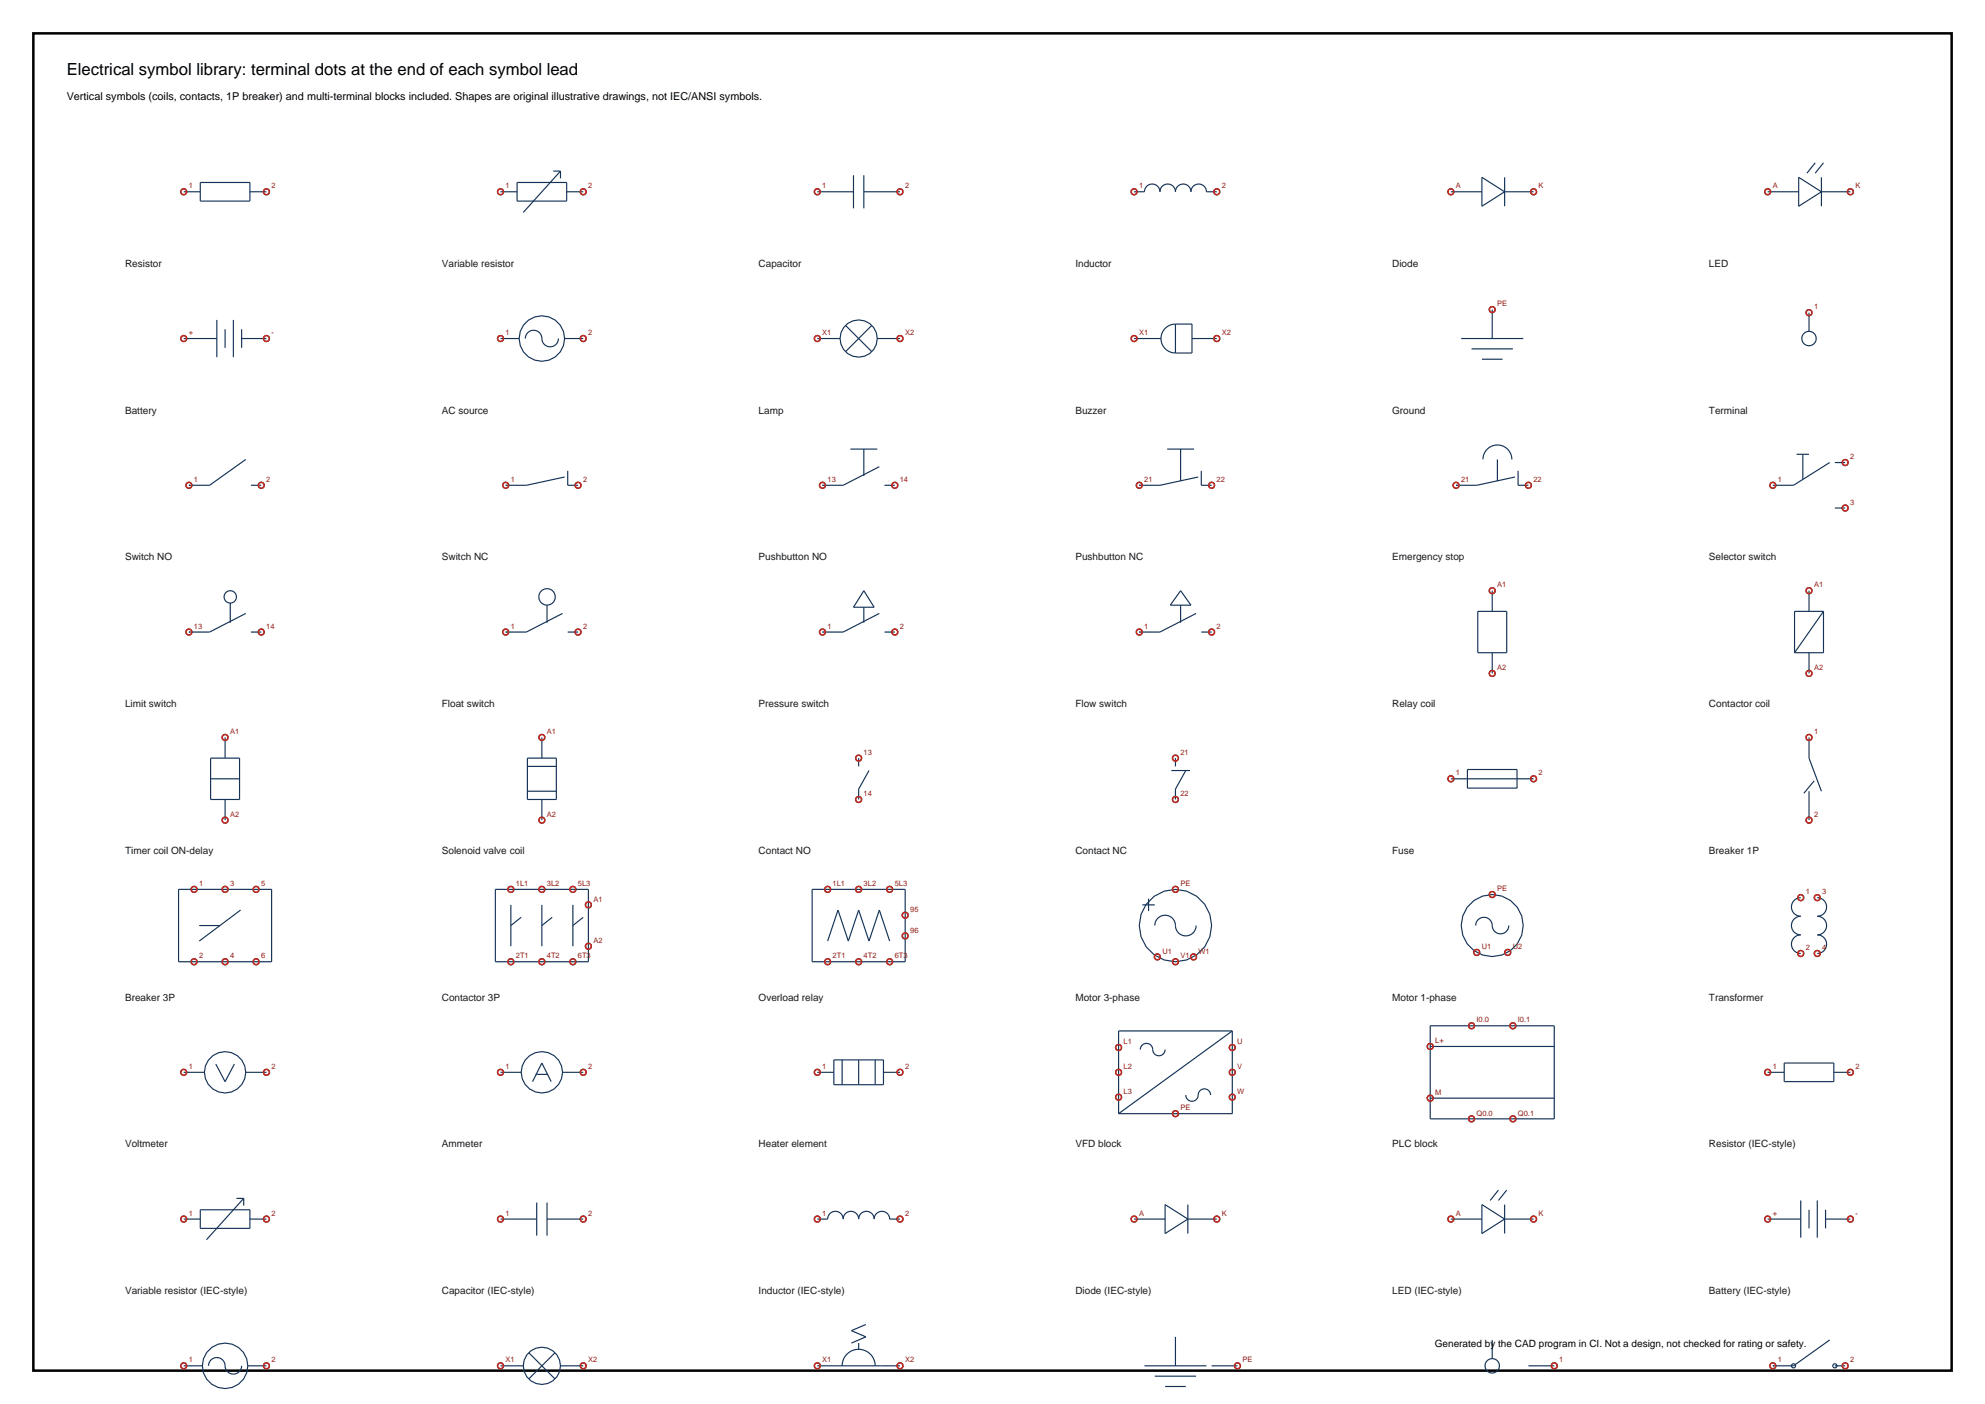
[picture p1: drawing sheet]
<svg xmlns="http://www.w3.org/2000/svg" width="420mm" height="297mm" viewBox="0 0 420 297" stroke-linecap="round" stroke-linejoin="round" font-family="sans-serif">
<path d="M7.1 7.1h405.8v282.8h-405.8z" fill="none" stroke="#000" stroke-width=".53"/>
<g fill="none" stroke="#143359" stroke-width=".25">
<path d="M42.4 38.6h10.5v3.9h-10.5zM109.4 38.6h10.5v3.9h-10.5zM117.1 36.2h1.5M118.6 36.2l-7.9 8.7M118.6 36.2v1.5M180.6 37.1v7M182.8 37.1v7M313.5 37.5l4.9 3.1-4.9 3zM318.4 37.5v6.1M380.6 37.5l4.8 3.1-4.8 3zM384.1 34.4l-1.8 2.2M385.4 37.5v6.1"/>
<path d="M385.8 34.4l-1.7 2.2M38.9 40.6h3.5M52.9 40.6h3.5M105.9 40.6h3.5M119.9 40.6h3.5M172.9 40.6h7.7M182.8 40.6h7.6M240 40.6h2.1a1.64 1.64 0 0 1 1.7-1.7 1.64 1.64 0 0 1 1.6 1.7 1.64 1.64 0 0 1 1.7-1.7 1.64 1.64 0 0 1 1.6 1.7 1.64 1.64 0 0 1 1.6-1.7 1.64 1.64 0 0 1 1.7 1.7 1.64 1.64 0 0 1 1.6-1.7 1.64 1.64 0 0 1 1.7 1.7h2.2M307 40.6h6.5M318.4 40.6h6.1M374 40.6h6.6M385.4 40.6h6.1"/>
<path d="M38.9 71.6h7M45.9 67.7v7.9M47.6 69.6v4M49.4 67.7v7.9M51.1 71.6h5.3M51.1 69.6v4M105.9 71.6h3.9M111.2 71.6a1.77 1.77 0 0 1 1.9-1.7 1.77 1.77 0 0 1 1.6 2 1.75 1.75 0 0 0 1.8 1.5 1.75 1.75 0 0 0 1.7-1.8M119.5 71.6h3.9M172.9 71.6h4.8M178.9 68.8l5.6 5.6M184.5 68.8l-5.6 5.6"/>
<path d="M185.6 71.6h4.8M240 71.6h5.6M248.7 68.6a3.1 3.1 0 0 0-3.1 3 3.1 3.1 0 0 0 3.1 3.1M248.7 68.6v6.1M248.7 68.6h3.5v6.1h-3.5M252.2 71.6h5.3M309.2 71.6h13.1M311.4 73.8h8.7M313.5 76h4.4M315.7 65.5v6.1M315.7 65.5h.1M382.8 66.1v4"/>
<path d="M382.8 66.1h.1M52 97.2l-7.7 5.5h-4.3M120.1 99.6v3.1h2.2M179.9 95h5.7M182.8 95v5.7M186.1 98.7l-7.7 4h-4.4M247 95h5.6M249.8 95v6.8M254.2 99.6v3.1h2.2M313.8 97.2a3.1 3.1 0 0 1 3-3.1 3.1 3.1 0 0 1 3.1 3.1M316.8 97.2v4.6M321.2 99.6v3.1h2.2"/>
<path d="M380.1 96.1h2.7M381.5 96.1v5.2M387.1 97.8l-7.6 4.9h-4.4M388.2 97.8h2.2M40 102.7h.1M53.1 102.7h2.2M107 102.7h.1M119.5 100.9l-8.1 1.8h-4.4M174 102.7h.1M187.1 102.7h2.2M241.1 102.7h.1M253.5 100.9l-8.1 1.8h-4.3"/>
<path d="M308.1 102.7h.1M320.5 100.9l-8 1.8h-4.4M388.2 107.5h2.2M40 133.7h.1M48.7 127.6v4.1M52 129.8l-7.7 3.9h-4.3M53.1 133.7h2.2M107 133.7h.1M115.7 128v3.7M119 129.8l-7.6 3.9h-4.4M120.1 133.7h2.2M174 133.7h.1"/>
<path d="M182.8 128.5v3.2M182.8 125l2.2 3.5h-4.4zM186.1 129.8l-7.7 3.9h-4.4M187.1 133.7h2.2M241.1 133.7h.1M249.8 128v3.7M249.8 125l2.2 3h-4.4zM253.1 129.8l-7.7 3.9h-4.3M254.2 133.7h2.2M312.7 129.3h6.1v8.8h-6.1zM315.7 125v4.3M315.7 138.1v4.4"/>
<path d="M315.7 125h.1M382.8 125v4.3M382.8 138.1v4.4M382.8 125h.1M385.8 129.3v8.8h-6.1M385.8 129.3h-6.1v8.8M385.8 129.3l-6.1 8.8M47.6 156v4.4M47.6 156h.1M114.7 156v4.4M315.7 142.5h.1M382.8 156v4.4l2.6 7"/>
<path d="M382.8 142.5h.1M382.8 156h.1M44.6 160.4h6.1v8.7h-6.1zM44.6 164.7h6.1M47.6 169.1v4.4M47.6 173.5h.1M111.6 160.4h6.1v8.7h-6.1zM111.6 162.1h6.1M111.6 167.4h6.1M114.7 169.1v4.4M181.7 169.1h.1M181.7 160.4h.1"/>
<path d="M181.7 160.4v1.7M183.9 163l-2.2 3.9v2.2M247.8 163h4M248.7 160.4v1.7M248.7 169.1h.1M248.7 160.4h.1M250.9 163l-2.2 3.9v2.2M307 164.7h17.5M310.5 162.8h10.5v3.9h-10.5zM382.8 167.4v6.1M382.8 173.5h.1M383.9 165.2l-2.2 2.6"/>
<path d="M37.8 188.1h19.7v15.3h-19.7zM42.2 195.8h4.3M50.9 192.5l-8.7 6.6M104.8 188.1h19.7v15.3h-19.7zM108.1 191.4v8.8M110.3 194l-2.2 1.8M114.7 191.4v8.8M116.8 194l-2.1 1.8M121.2 191.4v8.8M123.4 194l-2.2 1.8M124.5 191.4h.1M171.8 188.1h19.7v15.3h-19.7z"/>
<path d="M175.1 199.1l2.2-6.6 2.2 6.6 2.2-6.6 2.2 6.6 2.2-6.6 2.1 6.6M191.5 193.6h.1M191.5 198h.1M241.7 191.4h2.6M243 190.1v2.6M244.3 195.8a2.21 2.21 0 0 1 2.4-2.2 2.21 2.21 0 0 1 2 2.5 2.19 2.19 0 0 0 2.4 1.9 2.19 2.19 0 0 0 2-2.2M248.7 188.1h.1M312.2 195.8a1.77 1.77 0 0 1 1.9-1.8 1.77 1.77 0 0 1 1.7 2.1 1.75 1.75 0 0 0 1.8 1.4 1.75 1.75 0 0 0 1.6-1.7M315.7 189.2h.1M381 189.9a1.97 1.97 0 0 0-2 2 1.97 1.97 0 0 0 2 1.9 1.97 1.97 0 0 0-2 2 1.97 1.97 0 0 0 2 2 1.97 1.97 0 0 0-2 1.9 1.97 1.97 0 0 0 2 2M381 189.9h.1M384.5 189.9a1.97 1.97 0 0 1 2 2 1.97 1.97 0 0 1-2 1.9 1.97 1.97 0 0 1 2 2 1.97 1.97 0 0 1-2 2 1.97 1.97 0 0 1 2 1.9 1.97 1.97 0 0 1-2 2"/>
<path d="M384.5 189.9h.1M124.5 200.2h.1M244.9 202.4h.1M248.7 203.4h.1M252.5 202.4h.1M260.7 218.1v17.5h-24M260.7 218.1h-24v17.5M260.7 218.1l-24 17.5M302.6 217h26.3v19.7h-26.3zM312.5 201.5h.1M319 201.5h.1M381 201.7h.1"/>
<path d="M384.5 201.7h.1M38.9 226.8h4.4M45.7 225.1l1.9 3.7 2-3.7M52 226.8h4.4M105.9 226.8h4.4M112.7 228.8l2-3.9 1.9 3.9M113.3 227.3h2.7M119 226.8h4.4M172.9 226.8h3.5M176.4 224.2h10.5v5.3h-10.5zM178.2 224.2v5.3M181.7 224.2v5.3"/>
<path d="M185.2 224.2v5.3M186.9 226.8h3.5M236.7 226.8h.1M236.7 221.6h.1M236.7 232.1h.1M241.3 222a1.37 1.37 0 0 1 1.5-1.3 1.37 1.37 0 0 1 1.2 1.7 1.31 1.31 0 0 0 1.4 .9 1.31 1.31 0 0 0 1.1-1.3M250.9 231.6a1.37 1.37 0 0 0 1.6 1.3 1.37 1.37 0 0 0 1.1-1.7 1.31 1.31 0 0 1 1.4-.8 1.31 1.31 0 0 1 1.1 1.2M260.7 226.8h.1M260.7 221.6h.1M260.7 232.1h.1M302.6 221.4h26.3M302.6 232.3h26.3"/>
<path d="M374 226.8h3.5M377.5 224.9h10.5v3.9h-10.5zM388 226.8h3.5M38.9 257.9h3.5M42.4 255.9h10.5v3.9h-10.5zM50 253.5h1.6M51.6 253.5l-7.9 8.8M51.6 253.5v1.5M52.9 257.9h3.5M105.9 257.9h7.7M113.6 254.4v7M115.7 254.4v7"/>
<path d="M115.7 257.9h7.7M172.9 257.9h2.2a1.64 1.64 0 0 1 1.7-1.7 1.64 1.64 0 0 1 1.6 1.7 1.64 1.64 0 0 1 1.6-1.7 1.64 1.64 0 0 1 1.7 1.7 1.64 1.64 0 0 1 1.6-1.7 1.64 1.64 0 0 1 1.7 1.7 1.64 1.64 0 0 1 1.6-1.7 1.64 1.64 0 0 1 1.6 1.7h2.2M240 257.9h6.5M246.5 254.8l4.8 3.1-4.8 3zM251.3 257.9h6.2M251.3 254.8v6.1M307 257.9h6.5M313.5 254.8l4.9 3.1-4.9 3zM317 251.8l-1.7 2.1M318.4 254.8v6.1M318.4 257.9h6.1M318.8 251.8l-1.8 2.1"/>
<path d="M374 257.9h7M381 253.9v7.9M382.8 255.9v3.9M384.5 253.9v7.9M386.3 257.9h5.2M386.3 255.9v3.9M38.9 288.9h3.9M44.1 288.9a1.77 1.77 0 0 1 1.9-1.7 1.77 1.77 0 0 1 1.6 2 1.75 1.75 0 0 0 1.9 1.5 1.75 1.75 0 0 0 1.6-1.8M52.4 288.9h4M105.9 288.9h4.8M111.9 286.1l5.5 5.6M117.4 286.1l-5.5 5.6"/>
<path d="M118.6 288.9h4.8M172.9 288.9h17.5M178.2 288.9a3.5 3.5 0 0 1 3.5-3.5 3.5 3.5 0 0 1 3.5 3.5M181.7 284.1v1.3M183.2 280.2l-3.1 1.3 3.1 1.3-3.1 1.3M242.1 288.9h13.2M244.3 291.1h8.8M246.5 293.3h4.4M248.7 282.8v6.1M256.4 288.9h5.4M315.7 283.5v3.9M323.4 288.9h5.5"/>
<path d="M375.1 288.9h.1M387.1 283.5l-7.6 5.4h-4.4M388.2 288.9h2.2"/>
<circle cx="38.9" cy="40.6" r=".66"/>
<circle cx="56.4" cy="40.6" r=".66"/>
<circle cx="105.9" cy="40.6" r=".66"/>
<circle cx="123.4" cy="40.6" r=".66"/>
<circle cx="172.9" cy="40.6" r=".66"/>
<circle cx="190.4" cy="40.6" r=".66"/>
<circle cx="240" cy="40.6" r=".66"/>
<circle cx="257.5" cy="40.6" r=".66"/>
<circle cx="307" cy="40.6" r=".66"/>
<circle cx="324.5" cy="40.6" r=".66"/>
<circle cx="374" cy="40.6" r=".66"/>
<circle cx="391.5" cy="40.6" r=".66"/>
<circle cx="38.9" cy="71.6" r=".66"/>
<circle cx="56.4" cy="71.6" r=".66"/>
<circle cx="105.9" cy="71.6" r=".66"/>
<circle cx="114.7" cy="71.6" r="4.8"/>
<circle cx="123.4" cy="71.6" r=".66"/>
<circle cx="172.9" cy="71.6" r=".66"/>
<circle cx="181.7" cy="71.6" r="3.9"/>
<circle cx="190.4" cy="71.6" r=".66"/>
<circle cx="240" cy="71.6" r=".66"/>
<circle cx="257.5" cy="71.6" r=".66"/>
<circle cx="315.7" cy="65.5" r=".66"/>
<circle cx="382.8" cy="71.6" r="1.53"/>
<circle cx="382.8" cy="66.1" r=".66"/>
<circle cx="390.4" cy="97.8" r=".66"/>
<circle cx="40" cy="102.7" r=".66"/>
<circle cx="55.3" cy="102.7" r=".66"/>
<circle cx="107" cy="102.7" r=".66"/>
<circle cx="122.3" cy="102.7" r=".66"/>
<circle cx="174" cy="102.7" r=".66"/>
<circle cx="189.3" cy="102.7" r=".66"/>
<circle cx="241.1" cy="102.7" r=".66"/>
<circle cx="256.4" cy="102.7" r=".66"/>
<circle cx="308.1" cy="102.7" r=".66"/>
<circle cx="323.4" cy="102.7" r=".66"/>
<circle cx="375.1" cy="102.7" r=".66"/>
<circle cx="390.4" cy="107.5" r=".66"/>
<circle cx="40" cy="133.7" r=".66"/>
<circle cx="48.7" cy="126.3" r="1.31"/>
<circle cx="55.3" cy="133.7" r=".66"/>
<circle cx="107" cy="133.7" r=".66"/>
<circle cx="115.7" cy="126.3" r="1.75"/>
<circle cx="122.3" cy="133.7" r=".66"/>
<circle cx="174" cy="133.7" r=".66"/>
<circle cx="189.3" cy="133.7" r=".66"/>
<circle cx="241.1" cy="133.7" r=".66"/>
<circle cx="256.4" cy="133.7" r=".66"/>
<circle cx="315.7" cy="125" r=".66"/>
<circle cx="382.8" cy="125" r=".66"/>
<circle cx="47.6" cy="156" r=".66"/>
<circle cx="114.7" cy="156" r=".66"/>
<circle cx="315.7" cy="142.5" r=".66"/>
<circle cx="382.8" cy="156" r=".66"/>
<circle cx="382.8" cy="142.5" r=".66"/>
<circle cx="47.6" cy="173.5" r=".66"/>
<circle cx="114.7" cy="173.5" r=".66"/>
<circle cx="181.7" cy="169.1" r=".66"/>
<circle cx="181.7" cy="160.4" r=".66"/>
<circle cx="248.7" cy="169.1" r=".66"/>
<circle cx="248.7" cy="160.4" r=".66"/>
<circle cx="307" cy="164.7" r=".66"/>
<circle cx="324.5" cy="164.7" r=".66"/>
<circle cx="382.8" cy="173.5" r=".66"/>
<circle cx="41.1" cy="188.1" r=".66"/>
<circle cx="47.6" cy="188.1" r=".66"/>
<circle cx="54.2" cy="188.1" r=".66"/>
<circle cx="108.1" cy="188.1" r=".66"/>
<circle cx="114.7" cy="188.1" r=".66"/>
<circle cx="121.2" cy="188.1" r=".66"/>
<circle cx="124.5" cy="191.4" r=".66"/>
<circle cx="175.1" cy="188.1" r=".66"/>
<circle cx="181.7" cy="188.1" r=".66"/>
<circle cx="188.2" cy="188.1" r=".66"/>
<circle cx="191.5" cy="193.6" r=".66"/>
<circle cx="191.5" cy="198" r=".66"/>
<circle cx="248.7" cy="195.8" r="7.7"/>
<circle cx="248.7" cy="188.1" r=".66"/>
<circle cx="315.7" cy="195.8" r="6.6"/>
<circle cx="315.7" cy="189.2" r=".66"/>
<circle cx="381" cy="189.9" r=".66"/>
<circle cx="384.5" cy="189.9" r=".66"/>
<circle cx="41.1" cy="203.4" r=".66"/>
<circle cx="47.6" cy="203.4" r=".66"/>
<circle cx="54.2" cy="203.4" r=".66"/>
<circle cx="108.1" cy="203.4" r=".66"/>
<circle cx="114.7" cy="203.4" r=".66"/>
<circle cx="121.2" cy="203.4" r=".66"/>
<circle cx="124.5" cy="200.2" r=".66"/>
<circle cx="175.1" cy="203.4" r=".66"/>
<circle cx="181.7" cy="203.4" r=".66"/>
<circle cx="188.2" cy="203.4" r=".66"/>
<circle cx="244.9" cy="202.4" r=".66"/>
<circle cx="248.7" cy="203.4" r=".66"/>
<circle cx="252.5" cy="202.4" r=".66"/>
<circle cx="311.4" cy="217" r=".66"/>
<circle cx="312.5" cy="201.5" r=".66"/>
<circle cx="319" cy="201.5" r=".66"/>
<circle cx="320.1" cy="217" r=".66"/>
<circle cx="381" cy="201.7" r=".66"/>
<circle cx="384.5" cy="201.7" r=".66"/>
<circle cx="38.9" cy="226.8" r=".66"/>
<circle cx="47.6" cy="226.8" r="4.4"/>
<circle cx="56.4" cy="226.8" r=".66"/>
<circle cx="105.9" cy="226.8" r=".66"/>
<circle cx="114.7" cy="226.8" r="4.4"/>
<circle cx="123.4" cy="226.8" r=".66"/>
<circle cx="172.9" cy="226.8" r=".66"/>
<circle cx="190.4" cy="226.8" r=".66"/>
<circle cx="236.7" cy="232.1" r=".66"/>
<circle cx="236.7" cy="226.8" r=".66"/>
<circle cx="236.7" cy="221.6" r=".66"/>
<circle cx="248.7" cy="235.6" r=".66"/>
<circle cx="260.7" cy="226.8" r=".66"/>
<circle cx="260.7" cy="232.1" r=".66"/>
<circle cx="260.7" cy="221.6" r=".66"/>
<circle cx="302.6" cy="221.4" r=".66"/>
<circle cx="302.6" cy="232.3" r=".66"/>
<circle cx="311.4" cy="236.7" r=".66"/>
<circle cx="320.1" cy="236.7" r=".66"/>
<circle cx="374" cy="226.8" r=".66"/>
<circle cx="391.5" cy="226.8" r=".66"/>
<circle cx="38.9" cy="257.9" r=".66"/>
<circle cx="56.4" cy="257.9" r=".66"/>
<circle cx="105.9" cy="257.9" r=".66"/>
<circle cx="123.4" cy="257.9" r=".66"/>
<circle cx="172.9" cy="257.9" r=".66"/>
<circle cx="190.4" cy="257.9" r=".66"/>
<circle cx="240" cy="257.9" r=".66"/>
<circle cx="257.5" cy="257.9" r=".66"/>
<circle cx="307" cy="257.9" r=".66"/>
<circle cx="324.5" cy="257.9" r=".66"/>
<circle cx="374" cy="257.9" r=".66"/>
<circle cx="391.5" cy="257.9" r=".66"/>
<circle cx="38.9" cy="288.9" r=".66"/>
<circle cx="47.6" cy="288.9" r="4.8"/>
<circle cx="56.4" cy="288.9" r=".66"/>
<circle cx="105.9" cy="288.9" r=".66"/>
<circle cx="114.7" cy="288.9" r="3.9"/>
<circle cx="123.4" cy="288.9" r=".66"/>
<circle cx="172.9" cy="288.9" r=".66"/>
<circle cx="190.4" cy="288.9" r=".66"/>
<circle cx="261.8" cy="288.9" r=".66"/>
<circle cx="315.7" cy="288.9" r="1.53"/>
<circle cx="328.9" cy="288.9" r=".66"/>
<circle cx="375.1" cy="288.9" r=".66"/>
<circle cx="379.5" cy="288.9" r=".44"/>
<circle cx="388.2" cy="288.9" r=".44"/>
<circle cx="390.4" cy="288.9" r=".66"/>
</g>
<g fill="none" stroke="#c7291f" stroke-width=".32">
<circle cx="38.9" cy="40.6" r=".62"/>
<circle cx="56.4" cy="40.6" r=".62"/>
<circle cx="105.9" cy="40.6" r=".62"/>
<circle cx="123.4" cy="40.6" r=".62"/>
<circle cx="172.9" cy="40.6" r=".62"/>
<circle cx="190.4" cy="40.6" r=".62"/>
<circle cx="240" cy="40.6" r=".62"/>
<circle cx="257.5" cy="40.6" r=".62"/>
<circle cx="307" cy="40.6" r=".62"/>
<circle cx="324.5" cy="40.6" r=".62"/>
<circle cx="374" cy="40.6" r=".62"/>
<circle cx="391.5" cy="40.6" r=".62"/>
<circle cx="38.9" cy="71.6" r=".62"/>
<circle cx="56.4" cy="71.6" r=".62"/>
<circle cx="105.9" cy="71.6" r=".62"/>
<circle cx="123.4" cy="71.6" r=".62"/>
<circle cx="172.9" cy="71.6" r=".62"/>
<circle cx="190.4" cy="71.6" r=".62"/>
<circle cx="240" cy="71.6" r=".62"/>
<circle cx="257.5" cy="71.6" r=".62"/>
<circle cx="315.7" cy="65.5" r=".62"/>
<circle cx="382.8" cy="66.1" r=".62"/>
<circle cx="390.4" cy="97.8" r=".62"/>
<circle cx="40" cy="102.7" r=".62"/>
<circle cx="55.3" cy="102.7" r=".62"/>
<circle cx="107" cy="102.7" r=".62"/>
<circle cx="122.3" cy="102.7" r=".62"/>
<circle cx="174" cy="102.7" r=".62"/>
<circle cx="189.3" cy="102.7" r=".62"/>
<circle cx="241.1" cy="102.7" r=".62"/>
<circle cx="256.4" cy="102.7" r=".62"/>
<circle cx="308.1" cy="102.7" r=".62"/>
<circle cx="323.4" cy="102.7" r=".62"/>
<circle cx="375.1" cy="102.7" r=".62"/>
<circle cx="390.4" cy="107.5" r=".62"/>
<circle cx="40" cy="133.7" r=".62"/>
<circle cx="55.3" cy="133.7" r=".62"/>
<circle cx="107" cy="133.7" r=".62"/>
<circle cx="122.3" cy="133.7" r=".62"/>
<circle cx="174" cy="133.7" r=".62"/>
<circle cx="189.3" cy="133.7" r=".62"/>
<circle cx="241.1" cy="133.7" r=".62"/>
<circle cx="256.4" cy="133.7" r=".62"/>
<circle cx="315.7" cy="125" r=".62"/>
<circle cx="382.8" cy="125" r=".62"/>
<circle cx="47.6" cy="156" r=".62"/>
<circle cx="114.7" cy="156" r=".62"/>
<circle cx="315.7" cy="142.5" r=".62"/>
<circle cx="382.8" cy="142.5" r=".62"/>
<circle cx="382.8" cy="156" r=".62"/>
<circle cx="47.6" cy="173.5" r=".62"/>
<circle cx="114.7" cy="173.5" r=".62"/>
<circle cx="181.7" cy="169.1" r=".62"/>
<circle cx="181.7" cy="160.4" r=".62"/>
<circle cx="248.7" cy="160.4" r=".62"/>
<circle cx="248.7" cy="169.1" r=".62"/>
<circle cx="307" cy="164.7" r=".62"/>
<circle cx="324.5" cy="164.7" r=".62"/>
<circle cx="382.8" cy="173.5" r=".62"/>
<circle cx="41.1" cy="188.1" r=".62"/>
<circle cx="47.6" cy="188.1" r=".62"/>
<circle cx="54.2" cy="188.1" r=".62"/>
<circle cx="108.1" cy="188.1" r=".62"/>
<circle cx="114.7" cy="188.1" r=".62"/>
<circle cx="121.2" cy="188.1" r=".62"/>
<circle cx="124.5" cy="191.4" r=".62"/>
<circle cx="175.1" cy="188.1" r=".62"/>
<circle cx="181.7" cy="188.1" r=".62"/>
<circle cx="188.2" cy="188.1" r=".62"/>
<circle cx="191.5" cy="193.6" r=".62"/>
<circle cx="191.5" cy="198" r=".62"/>
<circle cx="248.7" cy="188.1" r=".62"/>
<circle cx="315.7" cy="189.2" r=".62"/>
<circle cx="381" cy="189.9" r=".62"/>
<circle cx="384.5" cy="189.9" r=".62"/>
<circle cx="41.1" cy="203.4" r=".62"/>
<circle cx="47.6" cy="203.4" r=".62"/>
<circle cx="54.2" cy="203.4" r=".62"/>
<circle cx="108.1" cy="203.4" r=".62"/>
<circle cx="114.7" cy="203.4" r=".62"/>
<circle cx="121.2" cy="203.4" r=".62"/>
<circle cx="124.5" cy="200.2" r=".62"/>
<circle cx="175.1" cy="203.4" r=".62"/>
<circle cx="181.7" cy="203.4" r=".62"/>
<circle cx="188.2" cy="203.4" r=".62"/>
<circle cx="244.9" cy="202.4" r=".62"/>
<circle cx="248.7" cy="203.4" r=".62"/>
<circle cx="252.5" cy="202.4" r=".62"/>
<circle cx="311.4" cy="217" r=".62"/>
<circle cx="312.5" cy="201.5" r=".62"/>
<circle cx="319" cy="201.5" r=".62"/>
<circle cx="320.1" cy="217" r=".62"/>
<circle cx="381" cy="201.7" r=".62"/>
<circle cx="384.5" cy="201.7" r=".62"/>
<circle cx="38.9" cy="226.8" r=".62"/>
<circle cx="56.4" cy="226.8" r=".62"/>
<circle cx="105.9" cy="226.8" r=".62"/>
<circle cx="123.4" cy="226.8" r=".62"/>
<circle cx="172.9" cy="226.8" r=".62"/>
<circle cx="190.4" cy="226.8" r=".62"/>
<circle cx="236.7" cy="226.8" r=".62"/>
<circle cx="236.7" cy="221.6" r=".62"/>
<circle cx="236.7" cy="232.1" r=".62"/>
<circle cx="248.7" cy="235.6" r=".62"/>
<circle cx="260.7" cy="226.8" r=".62"/>
<circle cx="260.7" cy="221.6" r=".62"/>
<circle cx="260.7" cy="232.1" r=".62"/>
<circle cx="302.6" cy="232.3" r=".62"/>
<circle cx="302.6" cy="221.4" r=".62"/>
<circle cx="311.4" cy="236.7" r=".62"/>
<circle cx="320.1" cy="236.7" r=".62"/>
<circle cx="374" cy="226.8" r=".62"/>
<circle cx="391.5" cy="226.8" r=".62"/>
<circle cx="38.9" cy="257.9" r=".62"/>
<circle cx="56.4" cy="257.9" r=".62"/>
<circle cx="105.9" cy="257.9" r=".62"/>
<circle cx="123.4" cy="257.9" r=".62"/>
<circle cx="172.9" cy="257.9" r=".62"/>
<circle cx="190.4" cy="257.9" r=".62"/>
<circle cx="240" cy="257.9" r=".62"/>
<circle cx="257.5" cy="257.9" r=".62"/>
<circle cx="307" cy="257.9" r=".62"/>
<circle cx="324.5" cy="257.9" r=".62"/>
<circle cx="374" cy="257.9" r=".62"/>
<circle cx="391.5" cy="257.9" r=".62"/>
<circle cx="38.9" cy="288.9" r=".62"/>
<circle cx="56.4" cy="288.9" r=".62"/>
<circle cx="105.9" cy="288.9" r=".62"/>
<circle cx="123.4" cy="288.9" r=".62"/>
<circle cx="172.9" cy="288.9" r=".62"/>
<circle cx="190.4" cy="288.9" r=".62"/>
<circle cx="261.8" cy="288.9" r=".62"/>
<circle cx="328.9" cy="288.9" r=".62"/>
<circle cx="375.1" cy="288.9" r=".62"/>
<circle cx="390.4" cy="288.9" r=".62"/>
</g>
<text font-size="3.5" x="14.1" y="15.9">Electrical symbol library: terminal dots at the end of each symbol lead</text>
<text font-size="2.3" x="14.1" y="21.2">Vertical symbols (coils, contacts, 1P breaker) and multi-terminal blocks included. Shapes are original illustrative drawings, not IEC/ANSI symbols.</text>
<g font-size="2.1" fill="#1a1a1a">
<text x="26.5" y="56.4">Resistor</text>
<text x="93.5" y="56.4">Variable resistor</text>
<text x="160.5" y="56.4">Capacitor</text>
<text x="227.5" y="56.4">Inductor</text>
<text x="294.6" y="56.4">Diode</text>
<text x="361.6" y="56.4">LED</text>
<text x="26.5" y="87.5">Battery</text>
<text x="93.5" y="87.5">AC source</text>
<text x="160.5" y="87.5">Lamp</text>
<text x="227.5" y="87.5">Buzzer</text>
<text x="294.6" y="87.5">Ground</text>
<text x="361.6" y="87.5">Terminal</text>
<text x="26.5" y="118.5">Switch NO</text>
<text x="93.5" y="118.5">Switch NC</text>
<text x="160.5" y="118.5">Pushbutton NO</text>
<text x="227.5" y="118.5">Pushbutton NC</text>
<text x="294.6" y="118.5">Emergency stop</text>
<text x="361.6" y="118.5">Selector switch</text>
<text x="26.5" y="149.6">Limit switch</text>
<text x="93.5" y="149.6">Float switch</text>
<text x="160.5" y="149.6">Pressure switch</text>
<text x="227.5" y="149.6">Flow switch</text>
<text x="294.6" y="149.6">Relay coil</text>
<text x="361.6" y="149.6">Contactor coil</text>
<text x="26.5" y="180.6">Timer coil ON-delay</text>
<text x="93.5" y="180.6">Solenoid valve coil</text>
<text x="160.5" y="180.6">Contact NO</text>
<text x="227.5" y="180.6">Contact NC</text>
<text x="294.6" y="180.6">Fuse</text>
<text x="361.6" y="180.6">Breaker 1P</text>
<text x="26.5" y="211.7">Breaker 3P</text>
<text x="93.5" y="211.7">Contactor 3P</text>
<text x="160.5" y="211.7">Overload relay</text>
<text x="227.5" y="211.7">Motor 3-phase</text>
<text x="294.6" y="211.7">Motor 1-phase</text>
<text x="361.6" y="211.7">Transformer</text>
<text x="26.5" y="242.7">Voltmeter</text>
<text x="93.5" y="242.7">Ammeter</text>
<text x="160.5" y="242.7">Heater element</text>
<text x="227.5" y="242.7">VFD block</text>
<text x="294.6" y="242.7">PLC block</text>
<text x="361.6" y="242.7">Resistor (IEC-style)</text>
<text x="26.5" y="273.8">Variable resistor (IEC-style)</text>
<text x="93.5" y="273.8">Capacitor (IEC-style)</text>
<text x="160.5" y="273.8">Inductor (IEC-style)</text>
<text x="227.5" y="273.8">Diode (IEC-style)</text>
<text x="294.6" y="273.8">LED (IEC-style)</text>
<text x="361.6" y="273.8">Battery (IEC-style)</text>
</g>
<text font-size="2.1" x="303.6" y="285">Generated by the CAD program in CI. Not a design, not checked for rating or safety.</text>
<g font-size="1.6" fill="#991a0d">
<text x="39.9" y="39.9">1</text>
<text x="57.4" y="39.9">2</text>
<text x="107" y="39.9">1</text>
<text x="124.5" y="39.9">2</text>
<text x="174" y="39.9">1</text>
<text x="191.5" y="39.9">2</text>
<text x="241" y="39.9">1</text>
<text x="258.5" y="39.9">2</text>
<text x="308" y="39.9">A</text>
<text x="325.5" y="39.9">K</text>
<text x="375.1" y="39.9">A</text>
<text x="392.6" y="39.9">K</text>
<text x="316.8" y="64.8">PE</text>
<text x="383.8" y="65.4">1</text>
<text x="39.9" y="70.9">+</text>
<text x="57.4" y="70.9">-</text>
<text x="107" y="70.9">1</text>
<text x="124.5" y="70.9">2</text>
<text x="174" y="70.9">X1</text>
<text x="191.5" y="70.9">X2</text>
<text x="241" y="70.9">X1</text>
<text x="258.5" y="70.9">X2</text>
<text x="41" y="102">1</text>
<text x="56.3" y="102">2</text>
<text x="108.1" y="102">1</text>
<text x="123.4" y="102">2</text>
<text x="175.1" y="102">13</text>
<text x="190.4" y="102">14</text>
<text x="242.1" y="102">21</text>
<text x="257.4" y="102">22</text>
<text x="309.1" y="102">21</text>
<text x="324.4" y="102">22</text>
<text x="376.2" y="102">1</text>
<text x="391.5" y="97.1">2</text>
<text x="391.5" y="106.8">3</text>
<text x="316.8" y="124.2">A1</text>
<text x="383.8" y="124.2">A1</text>
<text x="41" y="133">13</text>
<text x="56.3" y="133">14</text>
<text x="108.1" y="133">1</text>
<text x="123.4" y="133">2</text>
<text x="175.1" y="133">1</text>
<text x="190.4" y="133">2</text>
<text x="242.1" y="133">1</text>
<text x="257.4" y="133">2</text>
<text x="316.8" y="141.7">A2</text>
<text x="383.8" y="141.7">A2</text>
<text x="48.7" y="155.3">A1</text>
<text x="115.7" y="155.3">A1</text>
<text x="383.8" y="155.3">1</text>
<text x="182.7" y="159.7">13</text>
<text x="249.8" y="159.7">21</text>
<text x="308" y="164">1</text>
<text x="325.5" y="164">2</text>
<text x="48.7" y="172.8">A2</text>
<text x="115.7" y="172.8">A2</text>
<text x="182.7" y="168.4">14</text>
<text x="249.8" y="168.4">22</text>
<text x="383.8" y="172.8">2</text>
<text x="42.1" y="187.4">1</text>
<text x="48.7" y="187.4">3</text>
<text x="55.2" y="187.4">5</text>
<text x="109.1" y="187.4">1L1</text>
<text x="115.7" y="187.4">3L2</text>
<text x="122.3" y="187.4">5L3</text>
<text x="125.6" y="190.7">A1</text>
<text x="176.2" y="187.4">1L1</text>
<text x="182.7" y="187.4">3L2</text>
<text x="189.3" y="187.4">5L3</text>
<text x="249.8" y="187.4">PE</text>
<text x="316.8" y="188.5">PE</text>
<text x="382.1" y="189.2">1</text>
<text x="385.6" y="189.2">3</text>
<text x="192.6" y="192.9">95</text>
<text x="192.6" y="197.3">96</text>
<text x="42.1" y="202.7">2</text>
<text x="48.7" y="202.7">4</text>
<text x="55.2" y="202.7">6</text>
<text x="109.1" y="202.7">2T1</text>
<text x="115.7" y="202.7">4T2</text>
<text x="122.3" y="202.7">6T3</text>
<text x="125.6" y="199.5">A2</text>
<text x="176.2" y="202.7">2T1</text>
<text x="182.7" y="202.7">4T2</text>
<text x="189.3" y="202.7">6T3</text>
<text x="245.9" y="201.7">U1</text>
<text x="249.8" y="202.7">V1</text>
<text x="253.6" y="201.7">W1</text>
<text x="313.5" y="200.8">U1</text>
<text x="320.1" y="200.8">U2</text>
<text x="382.1" y="201">2</text>
<text x="385.6" y="201">4</text>
<text x="237.7" y="220.9">L1</text>
<text x="261.8" y="220.9">U</text>
<text x="303.7" y="220.7">L+</text>
<text x="312.4" y="216.3">I0.0</text>
<text x="321.2" y="216.3">I0.1</text>
<text x="39.9" y="226.1">1</text>
<text x="57.4" y="226.1">2</text>
<text x="107" y="226.1">1</text>
<text x="124.5" y="226.1">2</text>
<text x="174" y="226.1">1</text>
<text x="191.5" y="226.1">2</text>
<text x="237.7" y="226.1">L2</text>
<text x="261.8" y="226.1">V</text>
<text x="375.1" y="226.1">1</text>
<text x="392.6" y="226.1">2</text>
<text x="237.7" y="231.4">L3</text>
<text x="261.8" y="231.4">W</text>
<text x="303.7" y="231.6">M</text>
<text x="249.8" y="234.9">PE</text>
<text x="312.4" y="236">Q0.0</text>
<text x="321.2" y="236">Q0.1</text>
<text x="39.9" y="257.2">1</text>
<text x="57.4" y="257.2">2</text>
<text x="107" y="257.2">1</text>
<text x="124.5" y="257.2">2</text>
<text x="174" y="257.2">1</text>
<text x="191.5" y="257.2">2</text>
<text x="241" y="257.2">A</text>
<text x="258.5" y="257.2">K</text>
<text x="308" y="257.2">A</text>
<text x="325.5" y="257.2">K</text>
<text x="375.1" y="257.2">+</text>
<text x="392.6" y="257.2">-</text>
<text x="39.9" y="288.2">1</text>
<text x="57.4" y="288.2">2</text>
<text x="107" y="288.2">X1</text>
<text x="124.5" y="288.2">X2</text>
<text x="174" y="288.2">X1</text>
<text x="191.5" y="288.2">X2</text>
<text x="262.9" y="288.2">PE</text>
<text x="329.9" y="288.2">1</text>
<text x="376.2" y="288.2">1</text>
<text x="391.5" y="288.2">2</text>
</g>
</svg>
